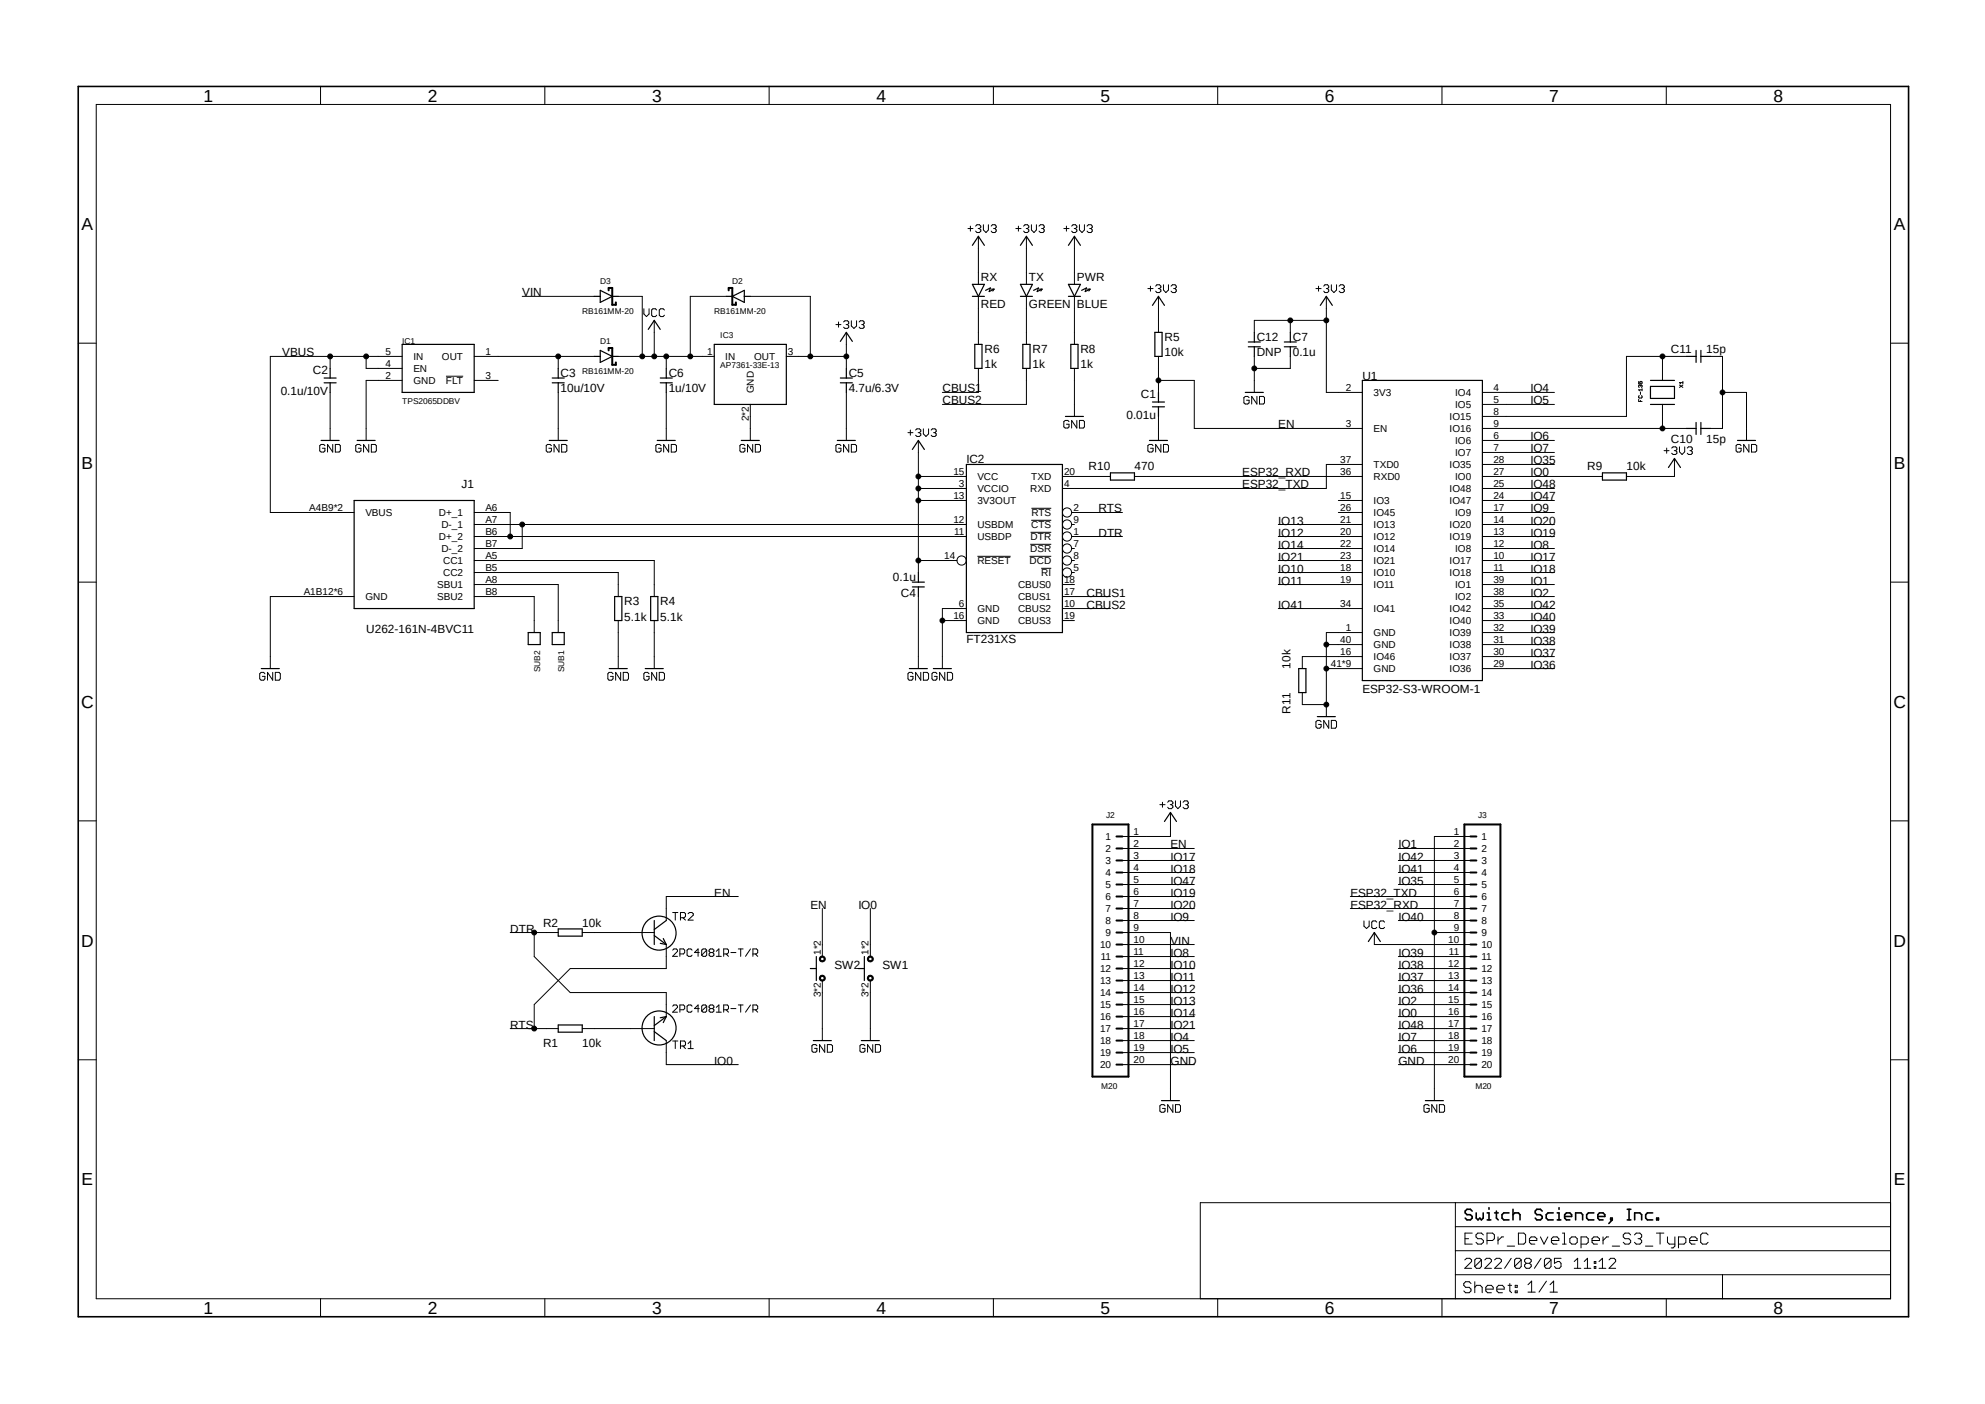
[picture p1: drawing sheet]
<svg xmlns="http://www.w3.org/2000/svg" width="420mm" height="297mm" viewBox="0 0 420 297" stroke-linecap="round" stroke-linejoin="round" font-family="sans-serif">
<path d="M16 17.9l388.2 261.2M404.2 17.9l-388.2 261.2" fill="none" stroke="#fff" stroke-width=".21"/>
<g fill="none" stroke="#000" stroke-width=".21">
<path d="M67.8 18.3v3.8M115.3 18.3v3.8M162.7 18.3v3.8M210.2 18.3v3.8M257.6 18.3v3.8M305.1 18.3v3.8M352.6 18.3v3.8M20.4 22.1h379.6v252.6h-379.6zM204.8 48.3h1.1M205.3 47.8v1.1M206.4 47.8l.3-.3h.5l.3 .3v.3l-.3 .2M207 48.3h.2"/>
<path d="M207 50v10.2M207.2 48.3l.3 .3v.3l-.3 .3h-.5l-.3-.3M208.1 47.5v1.1l.5 .6 .5-.6v-1.1M209.7 47.8l.3-.3h.5l.3 .3v.3l-.3 .2M210.2 48.3h.3M210.5 48.3l.3 .3v.3l-.3 .3h-.5l-.3-.3M214.9 48.3h1.1M215.5 47.8v1.1M216.6 47.8l.3-.3h.5l.3 .3v.3l-.3 .2M217.1 48.3h.3M217.2 50v10.2M217.4 48.3l.3 .3v.3l-.3 .3h-.5l-.3-.3"/>
<path d="M218.2 47.5v1.1l.6 .6 .5-.6v-1.1M219.8 47.8l.3-.3h.6l.2 .3v.3l-.2 .2M220.4 48.3h.3M220.7 48.3l.2 .3v.3l-.2 .3h-.6l-.3-.3M225.1 48.3h1.1M225.6 47.8v1.1M226.7 47.8l.3-.3h.5l.3 .3v.3l-.3 .2M227.3 48.3h.2M227.3 50v10.2M227.5 48.3l.3 .3v.3l-.3 .3h-.5l-.3-.3M228.4 47.5v1.1l.5 .6 .5-.6v-1.1M230 47.8l.3-.3h.5l.3 .3v.3l-.3 .2"/>
<path d="M230.5 48.3h.3M230.8 48.3l.3 .3v.3l-.3 .3h-.5l-.3-.3M16.6 72.6h3.8M69.8 75.4v2.5M77.5 75.4v2.5h7.6M85.1 75.4h-27.9v33h17.7M94.4 79.6h3.6M100.3 75.4h25.4M110.5 62.7h15.2M118.1 75.4v2.5M130.8 75.4h20.3M130.8 62.7h5.1v12.7"/>
<path d="M136.2 65.3v1.1l.6 .6 .5-.6v-1.1M138.4 67.8v7.6M138.9 65.6l-.2-.3h-.6l-.2 .3v1.1l.2 .3h.6l.2-.3M140.6 65.6l-.3-.3h-.5l-.3 .3v1.1l.3 .3h.5l.3-.3M141 75.4v2.5M153.7 62.7h-7.7v12.7M158.7 62.7h12.7v12.7M166.4 75.4h12.7M176.9 68.7h1M177.4 68.1v1.1M178.5 68.1l.3-.2h.5l.3 .2v.3l-.3 .3M179 68.7h.3"/>
<path d="M179.1 70.3v7.6M179.3 68.7l.3 .3v.2l-.3 .3h-.5l-.3-.3M180.1 67.9v1.1l.6 .5 .5-.5v-1.1M181.8 68.1l.2-.2h.6l.2 .2v.3l-.2 .3M182.3 68.7h.3M182.6 68.7l.2 .3v.2l-.2 .3h-.6l-.2-.3M207 62.7v10.2M207 77.9v5.1h-7.6M217.2 62.7v10.2M217.2 77.9v7.7h-17.8M227.3 62.7v10.2M227.3 77.9v10.2"/>
<path d="M242.9 61h1.1M243.4 60.5v1.1M244.5 60.5l.3-.3h.5l.3 .3v.3l-.3 .2M245.1 61h.2M245.1 62.7v7.6M245.1 75.4v7.6M245.3 61l.3 .3v.3l-.3 .3h-.5l-.3-.3M246.2 60.2v1.1l.5 .6 .5-.6v-1.1M247.8 60.5l.3-.3h.5l.3 .3v.3l-.3 .2M248.3 61h.3M248.6 61l.3 .3v.3l-.3 .3h-.5l-.3-.3M265.4 75.4v7.6"/>
<path d="M273 75.4v2.5h-7.6M273 67.8v2.5M278.4 61h1.1M279 60.5v1.1M280.1 60.5l.2-.3h.6l.2 .3v.3l-.2 .2M280.6 61h.3M280.6 62.7v20.3h7.6M280.6 67.8h-15.2v2.5M280.9 61l.2 .3v.3l-.2 .3h-.6l-.2-.3M281.7 60.2v1.1l.5 .6 .6-.6v-1.1M283.3 60.5l.3-.3h.5l.3 .3v.3l-.3 .2M283.9 61h.2"/>
<path d="M284.1 61l.3 .3v.3l-.3 .3h-.5l-.3-.3M351.7 75.4v5.1M356.8 75.4h-12.7v12.7h-30.5M361.9 75.4h2.5v15.2h-2.5M400 72.6h3.8M68.7 94.3l-.2-.3h-.6l-.3 .3v1.1l.3 .2h.6l.2-.2v-.6h-.5M69.8 83v10.2M70.4 94v1.6l-1.1-1.6v1.6M71 94h.8l.2 .3v1.1l-.2 .2h-.8zM76.4 94.3l-.3-.3h-.5l-.3 .3v1.1l.3 .2h.5l.3-.2v-.6h-.6M78 94v1.6l-1.1-1.6v1.6M78.6 94h.8l.2 .3v1.1l-.2 .2h-.8z"/>
<path d="M85.1 80.5h-7.6v12.7M100.3 80.5h5.1M116.7 94.3l-.3-.3h-.6l-.2 .3v1.1l.2 .2h.6l.3-.2v-.6h-.6M118.1 83v10.2M118.3 94v1.6l-1.1-1.6v1.6M118.8 94h.9l.2 .3v1.1l-.2 .2h-.9zM139.9 94.3l-.3-.3h-.6l-.2 .3v1.1l.2 .2h.6l.3-.2v-.6h-.6M141 83v10.2M141.5 94v1.6l-1.1-1.6v1.6M142 94h.8l.3 .3v1.1l-.3 .2h-.8zM157.6 94.3l-.2-.3h-.6l-.3 .3v1.1l.3 .2h.6l.2-.2v-.6h-.5M158.7 85.6v7.6"/>
<path d="M159.3 94v1.6l-1.1-1.6v1.6M159.8 94h.8l.3 .3v1.1l-.3 .2h-.8zM177.9 94.3l-.2-.3h-.6l-.2 .3v1.1l.2 .2h.6l.2-.2v-.6h-.5M179.1 83v10.2M179.6 94v1.6l-1.1-1.6v1.6M180.1 94h.8l.3 .3v1.1l-.3 .2h-.8zM192.1 91.5h1.1M192.6 91v1.1M193.7 91l.3-.3h.5l.3 .3v.3l-.3 .2M194.3 91.5h.2M194.3 93.2v27.9M194.5 91.5l.3 .3v.3l-.3 .2h-.5l-.3-.2"/>
<path d="M195.4 90.7v1.1l.5 .5 .6-.5v-1.1M197 91l.3-.3h.5l.3 .3v.3l-.3 .2M197.5 91.5h.3M197.8 91.5l.3 .3v.3l-.3 .2h-.5l-.3-.2M226.2 89.2l-.3-.3h-.5l-.3 .3v1.1l.3 .3h.5l.3-.3v-.6h-.6M227.8 88.9v1.7l-1.1-1.7v1.7M228.4 88.9h.8l.2 .3v1.1l-.2 .3h-.8zM244 94.3l-.3-.3h-.5l-.3 .3v1.1l.3 .2h.5l.3-.2v-.6h-.6M245.1 88.1v5.1M245.1 80.5h7.6v10.1h35.5M245.6 94v1.6l-1.1-1.6v1.6M246.2 94h.8l.2 .3v1.1l-.2 .2h-.8z"/>
<path d="M264.3 84.1l-.3-.2h-.5l-.3 .2v1.1l.3 .3h.5l.3-.3v-.5h-.6M265.9 83.9v1.6l-1.1-1.6v1.6M266.5 83.9h.8l.2 .2v1.1l-.2 .3h-.8zM288.2 98.3h-7.6v5h-55.8M313.6 83h15.3M313.6 90.6h43.2M313.6 85.6h15.3M313.6 93.2h15.3M313.6 95.7h15.3M313.6 98.3h15.3M346.7 84.5v.4h.7M346.7 80.7v.5h.4l-.1-.4 .3-.1 .1 .1-.1 .4"/>
<path d="M346.8 83.7l-.1 .1 .1 .4 .6-.1-.1-.4M347.1 81.6l-.1-.2-.3 .2 .1 .4M347.1 81.6v.1M347.1 82.9v.5M347.1 84.7v.2M347.1 81.6l.1-.2 .2 .2-.1 .4M347.4 82.2v.5M347.4 82.5h-.7l.3 .2M351.7 85.6v5M352.1 95.3h1M352.6 94.8v1.1M353.7 94.8l.3-.3h.5l.3 .3v.3l-.3 .2"/>
<path d="M354.2 95.3h.3M354.3 97v3.8h-10.2M354.5 95.3l.3 .3v.3l-.3 .2h-.5l-.3-.2M355.3 94.5v1.1l.6 .5 .5-.5v-1.1M355.3 81.4l.8 .6M356.1 81.4l-.8 .6M356.1 80.9h-.8l.3 .3M356.1 80.7v.5M357 94.8l.3-.3h.5l.3 .3v.3l-.3 .2M357.5 95.3h.3M357.8 95.3l.3 .3v.3l-.3 .2h-.5l-.3-.2M364.4 83h5.1v10.2"/>
<path d="M368.4 94.3l-.3-.3h-.5l-.3 .3v1.1l.3 .2h.5l.3-.2v-.6h-.6M370 94v1.6l-1.1-1.6v1.6M370.6 94h.8l.3 .3v1.1l-.3 .2h-.8zM100.3 111h104.2M100.3 113.5h104.2M100.3 118.6h38.1v7.6M100.3 108.4h7.6v5.1M110.5 111v5h-10.2M194.3 100.8h10.2M194.3 103.3h10.2M194.3 105.9h10.2M194.3 118.6h8.2"/>
<path d="M206.8 117.7h7M217.8 117.7h4.6M218 115.1h4.4M218.1 112.6h4.3M218.2 110.1h4.2M218.2 107.5h4.2M224.8 100.8h10.1M226.7 111h.6M226.7 113.5h10.8M226.7 118.6h.6M226.7 116h.6M226.7 108.4h10.8"/>
<path d="M240 100.8h48.2M270.5 111h17.7M270.5 113.5h17.7M270.5 118.6h17.7M270.5 116h17.7M283.2 105.9h5M283.2 108.4h5M313.6 100.8h25.4M313.6 103.3h15.3M313.6 105.9h15.3M313.6 111h15.3M313.6 113.5h15.3"/>
<path d="M313.6 118.6h15.3M313.6 116h15.3M313.6 108.4h15.3M16.6 123.1h3.8M74.9 126.2h-17.7v15.2M100.3 126.2h12.7v7.6M100.3 123.7h17.8v10.1M100.3 121.1h30.5v5.1M130.8 131.3v10.1M138.4 131.3v10.1M194.3 126.2v15.2M199.4 131.3h5.1"/>
<path d="M204.5 128.7h-5.1v12.7M220.3 120.2h2.1M224.8 128.7h10.1M224.8 131.3h2.5M224.8 126.2h10.1M224.8 123.7h2.5M226.7 121.1h.6M270.5 128.7h17.7M270.5 123.7h17.7M270.5 121.1h17.7M280.6 136.4h7.6M288.2 133.8h-7.6v17.8"/>
<path d="M288.2 138.9h-12.7v2.5M313.6 128.7h15.3M313.6 131.3h15.3M313.6 126.2h15.3M313.6 123.7h15.3M313.6 121.1h15.3M313.6 133.8h15.3M313.6 136.4h15.3M313.6 138.9h15.3M400 123.1h3.8M56 142.5l-.2-.3h-.6l-.3 .3v1.1l.3 .3h.6l.2-.3v-.5h-.5M57.7 142.2v1.7l-1.1-1.7v1.7"/>
<path d="M58.3 142.2h.8l.2 .3v1.1l-.2 .3h-.8zM129.7 142.5l-.3-.3h-.5l-.3 .3v1.1l.3 .3h.5l.3-.3v-.5h-.5M131.3 142.2v1.7l-1-1.7v1.7M131.9 142.2h.8l.3 .3v1.1l-.3 .3h-.8zM137.3 142.5l-.3-.3h-.5l-.3 .3v1.1l.3 .3h.5l.3-.3v-.5h-.5M138.9 142.2v1.7l-1-1.7v1.7M139.5 142.2h.8l.3 .3v1.1l-.3 .3h-.8zM193.2 142.5l-.3-.3h-.5l-.3 .3v1.1l.3 .3h.5l.3-.3v-.5h-.6M194.8 142.2v1.7l-1.1-1.7v1.7M195.4 142.2h.8l.3 .3v1.1l-.3 .3h-.8zM198.2 142.5l-.2-.3h-.6l-.2 .3v1.1l.2 .3h.6l.2-.3v-.5h-.5M199.9 142.2v1.7l-1.1-1.7v1.7"/>
<path d="M200.4 142.2h.9l.2 .3v1.1l-.2 .3h-.9zM275.5 146.5v2.6h5.1M279.5 152.7l-.3-.3h-.5l-.3 .3v1.1l.3 .3h.5l.3-.3v-.6h-.5M280.6 141.4h7.6M281.1 152.4v1.7l-1-1.7v1.7M281.7 152.4h.8l.3 .3v1.1l-.3 .3h-.8zM313.6 141.4h15.3M16.6 173.7h3.8M237.5 179.5h15.2M245.4 170.2h1.1M246 169.7v1.1M247.1 169.7l.2-.3h.6l.3 .3v.3l-.3 .2"/>
<path d="M247.6 170.2h.3M247.6 171.9v5.1h-10.1M247.9 170.2l.3 .3v.3l-.3 .3h-.6l-.2-.3M248.7 169.4v1.1l.5 .6 .6-.6v-1.1M250.3 169.7l.3-.3h.6l.2 .3v.3l-.2 .2M250.9 170.2h.3M251.2 170.2l.2 .3v.3l-.2 .3h-.6l-.3-.3M295.9 179.5h15.2M311.1 177h-7.6v55.8M400 173.7h3.8M107.9 197.3h10.2M113 197.3v5.1l7.6 7.6h20.4v5.1"/>
<path d="M123.2 197.3h15.2M141 199.8v5.1h-20.4l-7.6 7.6v5.1M142.3 193h1.1M142.9 193v1.6M144 194.1h.8l.2-.3v-.5l-.2-.3h-.8v1.6M144.5 194.1l.5 .5M145.6 193.3l.3-.3h.5l.3 .3v.3l-1.1 1h1.1M156.2 189.7h-15.2v5M174 192.2v10.2M184.1 192.2v10.2M237.5 197.3h10.1v35.5M237.5 182h15.2"/>
<path d="M237.5 184.6h15.2M237.5 187.1h15.2M237.5 189.7h15.2M237.5 192.2h15.2M237.5 194.7h15.2M237.5 199.8h15.2M285.7 189.7h25.4M285.7 192.2h25.4M288.6 194.8v1.1l.5 .5 .6-.5v-1.1M290.8 197.3v2.5h20.3M291.3 195.1l-.3-.3h-.5l-.3 .3v1.1l.3 .2h.5l.3-.2M292.9 195.1l-.2-.3h-.6l-.3 .3v1.1l.3 .2h.6l.2-.2"/>
<path d="M295.9 182h15.2M295.9 184.6h15.2M295.9 187.1h15.2M295.9 194.7h15.2M303.5 197.3h7.6M107.9 217.6h10.2M123.2 217.6h15.2M142.3 212.9l.3-.3h.5l.2 .3v.2l-1 1h1M142.3 201l.3-.3h.5l.2 .3v.3l-1 1h1M143.8 213.6h.8l.3-.2v-.5l-.3-.3h-.8v1.5M143.8 201.8h.8l.3-.3v-.5l-.3-.3h-.8v1.6M146.4 212.9l-.2-.3h-.5l-.3 .3v1l.3 .2h.5l.2-.2"/>
<path d="M146.4 201l-.2-.3h-.5l-.3 .3v1.1l.3 .2h.5l.2-.2M148 213.4h-1.1l.8-.8v1.5M148 201.5h-1.1l.8-.8v1.6M149.5 212.9v1l-.2 .2h-.5l-.3-.2M149.5 212.9l-.2-.3h-.5l-.3 .3v1M149.5 201l-.2-.3h-.5l-.3 .3v1.1M149.5 201v1.1l-.2 .2h-.5l-.3-.2M149.5 212.9l-1 1M149.5 201l-1 1.1M150.3 213.4l-.3 .2v.3l.3 .2h.5l.2-.2v-.3l-.2-.2M150.3 213.4l-.3-.3v-.2l.3-.3h.5l.2 .3v.2l-.2 .3M150.3 213.4h.5"/>
<path d="M150.3 201.5l-.3-.2v-.3l.3-.3h.5l.2 .3v.3l-.2 .2M150.3 201.5l-.3 .3v.3l.3 .2h.5l.2-.2v-.3l-.2-.3M150.3 201.5h.5M151.6 214.1h1M151.6 213.1l.5-.5v1.5M151.6 201.3l.5-.6v1.6M151.6 202.3h1M153.1 213.6h.8l.2-.2v-.5l-.2-.3h-.8v1.5M153.1 201.8h.8l.2-.3v-.5l-.2-.3h-.8v1.6M153.6 213.6l.5 .5M153.6 201.8l.5 .5M154.6 213.4h1.1"/>
<path d="M154.6 201.5h1.1M156.2 212.6h1M156.2 200.7h1M156.7 200.7v1.6M156.7 212.6v1.5M158.8 212.6l-1.1 1.5M158.8 200.7l-1.1 1.6M159.3 213.6h.8l.2-.2v-.5l-.2-.3h-.8v1.5M159.3 201.8h.8l.2-.3v-.5l-.2-.3h-.8v1.6M159.8 213.6l.5 .5M159.8 201.8l.5 .5M173.7 202.3a.64 .64 0 0 1 .9 .3 .64 .64 0 0 1-.5 .9 .64 .64 0 0 1-.7-.6h.2l.2-.4h.2l.4 .4a.38 .38 0 0 1-.4 .3 .38 .38 0 0 1-.4-.3h-.2z"/>
<path d="M173.7 206.4a.64 .64 0 0 1 .9 .3 .64 .64 0 0 1-.5 .8 .64 .64 0 0 1-.7-.6h.2l.2-.3 .2-.1 .4 .4a.38 .38 0 0 1-.4 .4 .38 .38 0 0 1-.4-.4h-.2zM174 207.4v12.7M183.8 202.3a.64 .64 0 0 1 1 .3 .64 .64 0 0 1-.5 .9 .64 .64 0 0 1-.8-.6h.3l.1-.4h.2l.4 .4a.38 .38 0 0 1-.4 .3 .38 .38 0 0 1-.3-.3h-.3zM183.8 206.4a.64 .64 0 0 1 1 .3 .64 .64 0 0 1-.5 .8 .64 .64 0 0 1-.8-.6h.3l.1-.3 .2-.1 .4 .4a.38 .38 0 0 1-.4 .4 .38 .38 0 0 1-.3-.4h-.3zM184.1 207.4v12.7M237.5 217.6h15.2M237.5 202.4h15.2M237.5 204.9h15.2M237.5 207.4h15.2M237.5 210h15.2M237.5 212.5h15.2M237.5 215.1h15.2"/>
<path d="M295.9 217.6h15.2M295.9 202.4h15.2M295.9 204.9h15.2M295.9 207.4h15.2M295.9 210h15.2M295.9 212.5h15.2M295.9 215.1h15.2M16.6 224.2h3.8M141 220.1v5.1h15.2M142.3 220.2h1.1M142.9 220.2v1.6M144 221.3h.8l.2-.3v-.5l-.2-.3h-.8v1.6"/>
<path d="M144.5 221.3l.5 .5M145.6 220.8l.5-.6v1.6M145.6 221.8h1.1M172.8 221.2l-.2-.2h-.6l-.2 .2v1.1l.2 .3h.6l.2-.3v-.5h-.5M174.5 221v1.6l-1.1-1.6v1.6M175 221h.9l.2 .2v1.1l-.2 .3h-.9zM183 221.2l-.2-.2h-.6l-.3 .2v1.1l.3 .3h.6l.2-.3v-.5h-.5M184.7 221v1.6l-1.1-1.6v1.6M185.2 221h.8l.3 .2v1.1l-.3 .3h-.8zM237.5 220.1h15.2M237.5 222.7h15.2M237.5 225.2h15.2"/>
<path d="M246.5 233.9l-.2-.2h-.6l-.3 .2v1.1l.3 .3h.6l.2-.3v-.5h-.5M248.2 233.7v1.6l-1.1-1.6v1.6M248.7 233.7h.8l.3 .2v1.1l-.3 .3h-.8zM295.9 220.1h15.2M295.9 222.7h15.2M295.9 225.2h15.2M302.4 233.9l-.3-.2h-.6l-.2 .2v1.1l.2 .3h.6l.3-.3v-.5h-.6M304 233.7v1.6l-1.1-1.6v1.6M304.5 233.7h.9l.2 .2v1.1l-.2 .3h-.9zM400 224.2h3.8M307.9 254.4v20.3M307.9 259.5h92.1"/>
<path d="M400 254.4h-146v20.3M67.8 274.7v3.9M115.3 274.7v3.9M162.7 274.7v3.9M210.2 274.7v3.9M257.6 274.7v3.9M305.1 274.7v3.9M307.9 269.7h92.1M307.9 264.6h92.1M309.9 266.5l.4-.3h.7l.4 .3v.4l-1.5 1.4h1.5M310 262h.7M311.2 271.5l-.3-.4h-.8l-.4 .4v.4l.4 .4h.8l.3 .4v.4l-.3 .4h-.8l-.4-.4"/>
<path d="M311.5 260.9h-1.5v2.3h1.5M312 271.1v2.4M312 272.3l.4-.4h.8l.4 .4v1.2M313.4 266.5l-.3-.3h-.7l-.4 .3v1.4M313.4 266.5v1.4l-.3 .4h-.7l-.4-.4M313.4 266.5l-1.4 1.4M313.9 261.2l-.5-.3h-.7l-.4 .3v.5l.4 .3h.7l.5 .4v.4l-.5 .4h-.7l-.4-.4M314.2 266.5l.3-.3h.7l.4 .3v.4l-1.4 1.4h1.4M314.4 272.7h1.5v-.4l-.3-.4h-.9l-.3 .4v.8l.3 .4h.9M314.6 262.4h1.2l.4-.4v-.8l-.4-.3h-1.2v2.3M316.2 266.5l.4-.3h.7l.4 .3v.4l-1.5 1.4h1.5M316.7 272.7h1.6v-.4l-.4-.4h-.8l-.4 .4v.8l.4 .4h.8"/>
<path d="M316.9 261.7v1.5M318.1 261.7h-.3l-.9 .7M318.9 263.6h1.6M319.1 271.9h.7M319.4 271.5v1.6l.4 .4M319.7 266.2l-1.4 2.1M320.6 271.9h.4v.4h-.4zM320.6 273.1h.4v.4h-.4zM321.3 260.9h1.1l.4 .3v1.6l-.4 .4h-1.1zM321.9 266.5v1.4l-.4 .4h-.7l-.3-.4M321.9 266.5l-.4-.3h-.7l-.3 .3v1.4M321.9 266.5l-1.4 1.4"/>
<path d="M322.9 267.3l-.3 .3v.3l.3 .4h.7l.4-.4v-.3l-.4-.3M322.9 267.3l-.3-.4v-.4l.3-.3h.7l.4 .3v.4l-.4 .4M322.9 267.3h.7M323.3 271.8l.8-.8v2.3M323.3 273.3h1.5M323.6 262.4h1.6v-.4l-.5-.3h-.7l-.4 .3v.8l.4 .4h.7M325.9 261.7l.8 1.5 .8-1.5M326.1 266.2l-1.4 2.1M327.2 271l-1.6 2.3M328 273.3h1.5M328 271.8l.7-.8v2.3M328.2 266.5l-.4-.3h-.7l-.3 .3v1.4"/>
<path d="M328.2 266.5v1.4l-.4 .4h-.7l-.3-.4M328.2 266.5l-1.4 1.4M328.3 262.4h1.5v-.4l-.4-.3h-.8l-.3 .3v.8l.3 .4h.8M330.3 266.2h-1.4v1.1l.7-.4h.3l.4 .4v.6l-.4 .4h-.7l-.3-.4M330.6 260.9h.4v2.3M330.6 263.2h.8M332.1 262l.5-.3h.7l.4 .3v.8l-.4 .4h-.7l-.5-.4zM333.1 268.3h1.4M333.1 266.9l.7-.7v2.1M334.5 263.2h1.2l.3-.4v-.8l-.3-.3h-1.2v2.3M335.2 268.3h1.4M335.2 266.9l.7-.7v2.1"/>
<path d="M336.8 262.4h1.6v-.4l-.4-.3h-.8l-.4 .3v.8l.4 .4h.8M337.3 267.9h.4v.4h-.4zM337.3 266.9h.4v.4h-.4zM338.3 268.3h1.5M338.3 266.9l.7-.7v2.1M339.2 261.7v1.5M340.4 261.7h-.5l-.7 .7M340.4 266.5l.4-.3h.7l.3 .3v.4l-1.4 1.4h1.4M341.1 263.6h1.6M345 261.2l-.4-.3h-.8l-.3 .3v.5l.3 .3h.8l.4 .4v.4l-.4 .4h-.8l-.3-.4M345.8 261.2l.4-.3h.8l.3 .3v.5l-.3 .3M346.6 262h.4"/>
<path d="M347 262l.3 .4v.4l-.3 .4h-.8l-.4-.4M348.1 263.6h1.6M350.5 260.9h1.5M351.2 260.9v2.3M352.6 274.7v3.9M352.8 261.7v1.1l.4 .4h1.2M354.4 261.7v1.9l-.4 .4h-.4M355.1 263.2h1.2l.4-.4v-.8l-.4-.3h-1.2v2.3M357.5 262.4h1.6v-.4l-.5-.3h-.7l-.4 .3v.8l.4 .4h.7M361.4 261.2l-.4-.3h-.8l-.4 .3v1.6l.4 .4h.8l.4-.4M364.4 269.7v5"/>
<circle cx="69.8" cy="75.4" r=".51"/>
<circle cx="77.5" cy="75.4" r=".51"/>
<circle cx="118.1" cy="75.4" r=".51"/>
<circle cx="135.9" cy="75.4" r=".51"/>
<circle cx="138.4" cy="75.4" r=".51"/>
<circle cx="141" cy="75.4" r=".51"/>
<circle cx="146" cy="75.4" r=".51"/>
<circle cx="171.4" cy="75.4" r=".51"/>
<circle cx="179.1" cy="75.4" r=".51"/>
<circle cx="265.4" cy="77.9" r=".51"/>
<circle cx="273" cy="67.8" r=".51"/>
<circle cx="280.6" cy="67.8" r=".51"/>
<circle cx="351.7" cy="75.4" r=".51"/>
<circle cx="245.1" cy="80.5" r=".51"/>
<circle cx="351.7" cy="90.6" r=".51"/>
<circle cx="364.4" cy="83" r=".51"/>
<circle cx="107.9" cy="113.5" r=".51"/>
<circle cx="110.5" cy="111" r=".51"/>
<circle cx="194.3" cy="105.9" r=".51"/>
<circle cx="194.3" cy="103.3" r=".51"/>
<circle cx="194.3" cy="118.6" r=".51"/>
<circle cx="194.3" cy="100.8" r=".51"/>
<circle cx="203.5" cy="118.6" r=".98"/>
<circle cx="225.8" cy="113.5" r=".98"/>
<circle cx="225.8" cy="108.4" r=".98"/>
<circle cx="225.8" cy="118.6" r=".98"/>
<circle cx="225.8" cy="111" r=".98"/>
<circle cx="225.8" cy="116" r=".98"/>
<circle cx="199.4" cy="131.3" r=".51"/>
<circle cx="225.8" cy="121.1" r=".98"/>
<circle cx="280.6" cy="136.4" r=".51"/>
<circle cx="280.6" cy="141.4" r=".51"/>
<circle cx="280.6" cy="149.1" r=".51"/>
<circle cx="113" cy="197.3" r=".51"/>
<circle cx="303.5" cy="197.3" r=".51"/>
<circle cx="113" cy="217.6" r=".51"/>
</g>
<g fill="none" stroke="#000" stroke-width=".25">
<path d="M205.7 51.9l1.3-1.9 1.3 1.9M215.9 51.9l1.3-1.9 1.2 1.9M226.1 51.9l1.2-1.9 1.3 1.9M68.6 80h2.5M69.8 77.9v2.1M85.1 72.9h15.2v10.1h-15.2zM116.8 80h2.6M118.1 77.9v2.1M125.7 75.4h1.3M125.7 62.7h1.3M127 61.4l2.5 1.3-2.5 1.3zM127 74.1l2.5 1.3-2.5 1.3z"/>
<path d="M129.5 75.4h1.3M129.5 62.7h1.3M137.2 69.7l1.2-1.9 1.3 1.9M139.7 80h2.5M141 77.9v2.1M151.1 72.9h15.3v12.7h-15.3zM153.7 62.7h1.2M154.9 62.7l2.6-1.3v2.6zM157.5 62.7h1.2M177.8 80h2.5M177.8 72.2l1.3-1.9 1.2 1.9M179.1 77.9v2.1"/>
<path d="M205.7 60.2h2.6l-1.3 2.5zM205.7 62.7h2.6M206.2 72.9h1.6v5h-1.6zM209.8 61.2h.5M210.3 61.2l-1 .5 .2-.8-1 .5M210.3 61.2l-.2 .4M215.9 60.2h2.5l-1.2 2.5zM215.9 62.7h2.5M216.4 72.9h1.5v5h-1.5zM220 61.2h.5M220.5 61.2l-1 .5 .2-.8-1 .5M220.5 61.2l-.3 .4"/>
<path d="M226.1 60.2h2.5l-1.3 2.5zM226.1 62.7h2.5M226.6 72.9h1.5v5h-1.5zM230.1 61.2h.5M230.6 61.2l-1 .5 .3-.8-1 .5M230.6 61.2l-.2 .4M243.8 64.6l1.3-1.9 1.3 1.9M244.3 70.3h1.6v5.1h-1.6zM264.1 73.4h2.6M264.1 72.3h2.6M265.4 70.3v2M265.4 73.4v2"/>
<path d="M271.7 73.4h2.6M271.7 72.3h2.6M273 70.3v2M273 73.4v2M279.4 64.6l1.2-1.9 1.3 1.9M356.8 75.4h2.1M358.9 74.1v2.6M359.9 75.4h2M359.9 74.1v2.6M67.9 93.2h3.9M68.6 81h2.5M69.8 81v2"/>
<path d="M75.6 93.2h3.8M116.2 93.2h3.8M116.8 81h2.6M118.1 81v2M139.1 93.2h3.8M139.7 81h2.5M141 81v2M156.8 93.2h3.9M177.2 93.2h3.8M177.8 81h2.5M179.1 81v2M193 95.1l1.3-1.9 1.3 1.9"/>
<path d="M204.5 98.3h20.3v35.5h-20.3zM225.4 88.1h3.8M243.2 93.2h3.8M243.8 85h2.6M243.8 86.1h2.6M245.1 83v2M245.1 86.1v2M263.5 83h3.8M288.2 80.5h25.4v63.5h-25.4zM349.2 85.6h5.1M349.2 80.5h5.1M349.2 81.7h5.1v2.6h-5.1z"/>
<path d="M353 98.9l1.3-1.9 1.3 1.9M356.8 90.6h2.1M358.9 89.4v2.5M359.9 89.4v2.5M359.9 90.6h2M367.6 93.2h3.8M74.9 105.9h25.4v22.8h-25.4zM234.9 100h5.1v1.6h-5.1zM339 100h5.1v1.6h-5.1zM111.8 133.8h2.5v2.6h-2.5zM116.8 133.8h2.6v2.6h-2.6zM130 126.2h1.6v5.1h-1.6z"/>
<path d="M137.7 126.2h1.5v5.1h-1.5zM193 123.1h2.6M193 124.2h2.6M194.3 121.1v2M194.3 124.2v2M55.3 141.4h3.8M128.9 141.4h3.8M136.5 141.4h3.8M192.4 141.4h3.8M197.5 141.4h3.8M274.8 141.4h1.5v5.1h-1.5zM278.7 151.6h3.8"/>
<path d="M246.4 173.8l1.2-1.9 1.3 1.9M118.1 196.5h5.1v1.5h-5.1zM138.4 194.7v5.1M138.4 197.9l2.6 1.9M139.7 199.6l1.3 .2M140.3 198.5l.7 1.3M141 194.7l-2.6 1.9M289.5 199.2l1.3-1.9 1.3 1.9M118.1 216.8h5.1v1.6h-5.1zM138.4 218.2l2.6 1.9M138.4 215.1v5M141 215.1l-2.6 1.9"/>
<path d="M141 215.1l-.7 1.2M141 215.1l-1.3 .2M171.4 204.9h1.3M172.7 202.4v5M181.6 204.9h1.3M182.9 202.4v5M172.1 220.1h3.8M182.2 220.1h3.9M245.7 232.8h3.9M301.6 232.8h3.8"/>
<circle cx="139.4" cy="197.4" r="3.6"/>
<circle cx="139.4" cy="217.5" r="3.6"/>
</g>
<g fill="#000">
<path d="M173.7 202.3a.64 .64 0 0 1 .9 .3 .64 .64 0 0 1-.5 .9 .64 .64 0 0 1-.7-.6h.2l.2-.4h.2l.4 .4a.38 .38 0 0 1-.4 .3 .38 .38 0 0 1-.4-.3h-.2z" fill-rule="evenodd"/>
<path d="M173.7 206.4a.64 .64 0 0 1 .9 .3 .64 .64 0 0 1-.5 .8 .64 .64 0 0 1-.7-.6h.2l.2-.3 .2-.1 .4 .4a.38 .38 0 0 1-.4 .4 .38 .38 0 0 1-.4-.4h-.2z" fill-rule="evenodd"/>
<path d="M183.8 202.3a.64 .64 0 0 1 1 .3 .64 .64 0 0 1-.5 .9 .64 .64 0 0 1-.8-.6h.3l.1-.4h.2l.4 .4a.38 .38 0 0 1-.4 .3 .38 .38 0 0 1-.3-.3h-.3z" fill-rule="evenodd"/>
<path d="M183.8 206.4a.64 .64 0 0 1 1 .3 .64 .64 0 0 1-.5 .8 .64 .64 0 0 1-.8-.6h.3l.1-.3 .2-.1 .4 .4a.38 .38 0 0 1-.4 .4 .38 .38 0 0 1-.3-.4h-.3z" fill-rule="evenodd"/>
<circle cx="69.8" cy="75.4" r=".51"/>
<circle cx="77.5" cy="75.4" r=".51"/>
<circle cx="118.1" cy="75.4" r=".51"/>
<circle cx="135.9" cy="75.4" r=".51"/>
<circle cx="138.4" cy="75.4" r=".51"/>
<circle cx="141" cy="75.4" r=".51"/>
<circle cx="146" cy="75.4" r=".51"/>
<circle cx="171.4" cy="75.4" r=".51"/>
<circle cx="179.1" cy="75.4" r=".51"/>
<circle cx="265.4" cy="77.9" r=".51"/>
<circle cx="273" cy="67.8" r=".51"/>
<circle cx="280.6" cy="67.8" r=".51"/>
<circle cx="351.7" cy="75.4" r=".51"/>
<circle cx="245.1" cy="80.5" r=".51"/>
<circle cx="351.7" cy="90.6" r=".51"/>
<circle cx="364.4" cy="83" r=".51"/>
<circle cx="107.9" cy="113.5" r=".51"/>
<circle cx="110.5" cy="111" r=".51"/>
<circle cx="194.3" cy="105.9" r=".51"/>
<circle cx="194.3" cy="103.3" r=".51"/>
<circle cx="194.3" cy="118.6" r=".51"/>
<circle cx="194.3" cy="100.8" r=".51"/>
<circle cx="199.4" cy="131.3" r=".51"/>
<circle cx="280.6" cy="136.4" r=".51"/>
<circle cx="280.6" cy="141.4" r=".51"/>
<circle cx="280.6" cy="149.1" r=".51"/>
<circle cx="113" cy="197.3" r=".51"/>
<circle cx="303.5" cy="197.3" r=".51"/>
<circle cx="113" cy="217.6" r=".51"/>
</g>
<g fill="none" stroke="#000" stroke-width=".42">
<path d="M128.8 61.4v-.5h.7v3.6h.8v-.5M128.8 74.1v-.5h.7v3.6h.8v-.5M154.2 61.4v-.5h.7v3.6h.8v-.5M231.1 174.4h7.7v53.4h-7.7zM236.2 177h1.3M236.2 179.5h1.3M309.8 174.4h7.7v53.4h-7.7zM311.1 177h1.3M311.1 179.5h1.3M236.2 182h1.3M236.2 184.6h1.3M236.2 187.1h1.3"/>
<path d="M236.2 189.7h1.3M236.2 192.2h1.3M236.2 194.7h1.3M236.2 197.3h1.3M236.2 199.8h1.3M311.1 182h1.3M311.1 184.6h1.3M311.1 187.1h1.3M311.1 189.7h1.3M311.1 192.2h1.3M311.1 194.7h1.3M311.1 197.3h1.3"/>
<path d="M311.1 199.8h1.3M236.2 202.4h1.3M236.2 204.9h1.3M236.2 207.4h1.3M236.2 210h1.3M236.2 212.5h1.3M236.2 215.1h1.3M236.2 217.6h1.3M311.1 202.4h1.3M311.1 204.9h1.3M311.1 207.4h1.3M311.1 210h1.3"/>
<path d="M311.1 212.5h1.3M311.1 215.1h1.3M311.1 217.6h1.3M236.2 220.1h1.3M236.2 222.7h1.3M236.2 225.2h1.3M311.1 220.1h1.3M311.1 222.7h1.3M311.1 225.2h1.3"/>
</g>
<g fill="none" stroke="#000" stroke-width=".34">
<path d="M16.6 18.3h387.2v260.3h-387.2zM311.5 256.2l-.4-.4h-.7l-.4 .4v.4l.4 .4h.7l.4 .3v.4l-.4 .4h-.7l-.4-.4M312.3 256.6v1.1l.4 .4 .4-.4 .3 .4 .4-.4v-1.1M314.7 258.1h.7M314.7 256.6h.3v1.5M315 255.5v.3M316.2 256.6h.8M316.6 256.2v1.5l.4 .4M319.3 256.6h-1.1l-.4 .4v.7l.4 .4h1.1M320.1 257l.4-.4h.8l.3 .4v1.1M320.1 255.8v2.3M326.3 256.2l-.4-.4h-.7l-.4 .4v.4l.4 .4h.7l.4 .3v.4l-.4 .4h-.7l-.4-.4"/>
<path d="M328.6 256.6h-1.1l-.3 .4v.7l.3 .4h1.1M329.5 258.1h.7M329.5 256.6h.4v1.5M329.9 255.5v.3M331 257.3h1.5v-.3l-.4-.4h-.7l-.4 .4v.7l.4 .4h.7M333.4 258.1v-1.5h1.1l.4 .4v1.1M337.2 256.6h-1.1l-.4 .4v.7l.4 .4h1.1M338.1 257.3h1.5v-.3l-.4-.4h-.8l-.3 .4v.7l.3 .4h.8M340.8 257.7h.3v.4h-.3zM341.1 258.1l-.7 .7M344.3 255.8h.8M344.3 258.1h.8"/>
<path d="M344.7 255.8v2.3M345.9 258.1v-1.5h1.1l.3 .4v1.1M349.7 256.6h-1.1l-.4 .4v.7l.4 .4h1.1M350.5 257.7h.4v.4h-.4z"/>
</g>
<g font-size="3.7">
<text x="43.1" y="21.5">1</text>
<text x="90.5" y="21.5">2</text>
<text x="138" y="21.5">3</text>
<text x="185.4" y="21.5">4</text>
<text x="232.9" y="21.5">5</text>
<text x="280.3" y="21.5">6</text>
<text x="327.8" y="21.5">7</text>
<text x="375.3" y="21.5">8</text>
<text x="17.2" y="48.6">A</text>
<text x="400.7" y="48.6">A</text>
<text x="17.2" y="99.2">B</text>
<text x="400.7" y="99.2">B</text>
<text x="17.1" y="149.7">C</text>
<text x="400.6" y="149.7">C</text>
<text x="17.1" y="200.2">D</text>
<text x="400.6" y="200.2">D</text>
<text x="17.2" y="250.8">E</text>
<text x="400.7" y="250.8">E</text>
<text x="43.1" y="278">1</text>
<text x="90.5" y="278">2</text>
<text x="138" y="278">3</text>
<text x="185.4" y="278">4</text>
<text x="232.9" y="278">5</text>
<text x="280.3" y="278">6</text>
<text x="327.8" y="278">7</text>
<text x="375.3" y="278">8</text>
</g>
<g font-size="2.5">
<text x="207.5" y="59.4">RX</text>
<text x="217.7" y="59.4">TX</text>
<text x="227.9" y="59.4">PWR</text>
<text x="110.5" y="62.7">VIN</text>
<text x="207.5" y="65.2">RED</text>
<text x="217.7" y="65.2">GREEN BLUE</text>
<text x="59.7" y="75.4">VBUS</text>
<text x="208.3" y="77.9">1k</text>
<text x="208.3" y="74.6">R6</text>
<text x="218.4" y="77.9">1k</text>
<text x="218.4" y="74.6">R7</text>
<text x="228.6" y="77.9">1k</text>
<text x="228.6" y="74.6">R8</text>
<text x="246.4" y="75.4">10k</text>
<text x="246.4" y="72.1">R5</text>
<text x="265.9" y="75.4">DNP</text>
<text x="265.9" y="72.1">C12</text>
<text x="273.5" y="75.4">0.1u</text>
<text x="273.5" y="72.1">C7</text>
<text x="353.5" y="74.6">C11</text>
<text x="361" y="74.6">15p</text>
<text x="59.4" y="83.5">0.1u/10V</text>
<text x="66.2" y="79.2">C2</text>
<text x="118.6" y="83">10u/10V</text>
<text x="118.6" y="79.7">C3</text>
<text x="141.5" y="83">1u/10V</text>
<text x="141.5" y="79.7">C6</text>
<text x="179.6" y="83">4.7u/6.3V</text>
<text x="179.6" y="79.7">C5</text>
<text x="199.4" y="83">CBUS1</text>
<text x="288.3" y="80.5">U1</text>
<text x="323.8" y="83">IO4</text>
<text x="199.4" y="85.6">CBUS2</text>
<text x="238.3" y="88.6">0.01u</text>
<text x="241.4" y="84.3">C1</text>
<text x="323.8" y="85.6">IO5</text>
<text x="270.5" y="90.6">EN</text>
<text x="323.8" y="93.2">IO6</text>
<text x="323.8" y="95.7">IO7</text>
<text x="353.5" y="93.7">C10</text>
<text x="361" y="93.7">15p</text>
<text x="204.5" y="98">IC2</text>
<text x="230.3" y="99.5">R10</text>
<text x="240" y="99.5">470</text>
<text x="262.9" y="100.8">ESP32_RXD</text>
<text x="323.8" y="100.8">IO0</text>
<text x="323.8" y="98.3">IO35</text>
<text x="335.8" y="99.5">R9</text>
<text x="344.1" y="99.5">10k</text>
<text x="97.7" y="103.3">J1</text>
<text x="262.9" y="103.3">ESP32_TXD</text>
<text x="323.8" y="103.3">IO48</text>
<text x="323.8" y="105.9">IO47</text>
<text x="232.4" y="108.4">RTS</text>
<text x="232.4" y="113.5">DTR</text>
<text x="270.5" y="111">IO13</text>
<text x="270.5" y="113.5">IO12</text>
<text x="323.8" y="108.4">IO9</text>
<text x="323.8" y="111">IO20</text>
<text x="323.8" y="113.5">IO19</text>
<text x="270.5" y="116">IO14</text>
<text x="270.5" y="118.6">IO21</text>
<text x="323.8" y="116">IO8</text>
<text x="323.8" y="118.6">IO17</text>
<text x="188.9" y="122.9">0.1u</text>
<text x="270.5" y="121.1">IO10</text>
<text x="270.5" y="123.7">IO11</text>
<text x="323.8" y="121.1">IO18</text>
<text x="323.8" y="123.7">IO1</text>
<text x="132.1" y="131.3">5.1k</text>
<text x="132.1" y="128">R3</text>
<text x="139.7" y="131.3">5.1k</text>
<text x="139.7" y="128">R4</text>
<text x="190.6" y="126.2">C4</text>
<text x="229.9" y="126.2">CBUS1</text>
<text x="229.9" y="128.7">CBUS2</text>
<text x="270.5" y="128.7">IO41</text>
<text x="323.8" y="126.2">IO2</text>
<text x="323.8" y="128.7">IO42</text>
<text x="323.8" y="131.3">IO40</text>
<text x="77.5" y="133.8">U262-161N-4BVC11</text>
<text x="204.5" y="136.1">FT231XS</text>
<text x="323.8" y="133.8">IO39</text>
<text x="323.8" y="136.4">IO38</text>
<text x="273" y="141.4" transform="rotate(-90 273 141.4)">10k</text>
<text x="323.8" y="138.9">IO37</text>
<text x="323.8" y="141.4">IO36</text>
<text x="288.3" y="146.5">ESP32-S3-WROOM-1</text>
<text x="273" y="151" transform="rotate(-90 273 151)">R11</text>
<text x="247.7" y="179.5">EN</text>
<text x="295.9" y="179.5">IO1</text>
<text x="247.7" y="182">IO17</text>
<text x="247.7" y="184.6">IO18</text>
<text x="295.9" y="182">IO42</text>
<text x="295.9" y="184.6">IO41</text>
<text x="151.1" y="189.7">EN</text>
<text x="247.7" y="187.1">IO47</text>
<text x="247.7" y="189.7">IO19</text>
<text x="285.7" y="189.7">ESP32_TXD</text>
<text x="295.9" y="187.1">IO35</text>
<text x="108" y="197.3">DTR</text>
<text x="114.9" y="196">R2</text>
<text x="123.2" y="196">10k</text>
<text x="171.5" y="192.2">EN</text>
<text x="181.6" y="192.2">IO0</text>
<text x="247.7" y="194.7">IO9</text>
<text x="247.7" y="192.2">IO20</text>
<text x="285.7" y="192.2">ESP32_RXD</text>
<text x="295.9" y="194.7">IO40</text>
<text x="247.7" y="202.4">IO8</text>
<text x="247.7" y="199.8">VIN</text>
<text x="295.9" y="202.4">IO39</text>
<text x="176.5" y="204.9">SW2</text>
<text x="186.7" y="204.9">SW1</text>
<text x="247.7" y="210">IO12</text>
<text x="247.7" y="204.9">IO10</text>
<text x="247.7" y="207.4">IO11</text>
<text x="295.9" y="204.9">IO38</text>
<text x="295.9" y="207.4">IO37</text>
<text x="295.9" y="210">IO36</text>
<text x="247.7" y="212.5">IO13</text>
<text x="247.7" y="215.1">IO14</text>
<text x="295.9" y="215.1">IO0</text>
<text x="295.9" y="212.5">IO2</text>
<text x="108" y="217.6">RTS</text>
<text x="114.9" y="221.4">R1</text>
<text x="123.2" y="221.4">10k</text>
<text x="247.7" y="220.1">IO4</text>
<text x="247.7" y="217.6">IO21</text>
<text x="295.9" y="220.1">IO7</text>
<text x="295.9" y="217.6">IO48</text>
<text x="151.1" y="225.2">IO0</text>
<text x="247.7" y="225.2">GND</text>
<text x="247.7" y="222.7">IO5</text>
<text x="295.9" y="222.7">IO6</text>
<text x="295.9" y="225.2">GND</text>
</g>
<g font-size="2.1">
<text x="81.6" y="75.1">5</text>
<text x="81.6" y="77.6">4</text>
<text x="87.5" y="76.2">IN</text>
<text x="93.5" y="76.2">OUT</text>
<text x="102.7" y="75.1">1</text>
<text x="149.6" y="75.1">1</text>
<text x="153.5" y="76.2">IN</text>
<text x="159.6" y="76.2">OUT</text>
<text x="166.7" y="75.1">3</text>
<text x="81.6" y="80.1">2</text>
<text x="87.5" y="81.2">GND</text>
<text x="87.5" y="78.7">EN</text>
<text x="94.4" y="81.2">FLT</text>
<text x="102.7" y="80.1">3</text>
<text x="159.5" y="83.2" transform="rotate(-90 159.5 83.2)">GND</text>
<text x="284.7" y="82.7">2</text>
<text x="290.6" y="83.8">3V3</text>
<text x="307.9" y="83.8">IO4</text>
<text x="316" y="82.7">4</text>
<text x="158.4" y="89.1" transform="rotate(-90 158.4 89.1)">2*2</text>
<text x="306.7" y="88.9">IO15</text>
<text x="307.9" y="86.3">IO5</text>
<text x="316" y="85.2">5</text>
<text x="316" y="87.8">8</text>
<text x="284.7" y="90.3">3</text>
<text x="290.6" y="91.4">EN</text>
<text x="306.7" y="91.4">IO16</text>
<text x="307.9" y="93.9">IO6</text>
<text x="316" y="92.8">6</text>
<text x="316" y="95.4">7</text>
<text x="316" y="90.3">9</text>
<text x="201.7" y="100.5">15</text>
<text x="206.8" y="101.6">VCC</text>
<text x="218.2" y="101.6">TXD</text>
<text x="225.1" y="100.5">20</text>
<text x="283.5" y="100.5">36</text>
<text x="283.5" y="97.9">37</text>
<text x="290.6" y="101.6">RXD0</text>
<text x="290.6" y="99">TXD0</text>
<text x="306.7" y="99">IO35</text>
<text x="307.9" y="96.5">IO7</text>
<text x="307.9" y="101.6">IO0</text>
<text x="316" y="100.5">27</text>
<text x="316" y="97.9">28</text>
<text x="201.7" y="105.5">13</text>
<text x="202.9" y="103">3</text>
<text x="206.8" y="104.1">VCCIO</text>
<text x="206.8" y="106.6">3V3OUT</text>
<text x="218" y="104.1">RXD</text>
<text x="225.1" y="103">4</text>
<text x="283.5" y="105.5">15</text>
<text x="290.6" y="106.6">IO3</text>
<text x="306.7" y="106.6">IO47</text>
<text x="306.7" y="104.1">IO48</text>
<text x="316" y="105.5">24</text>
<text x="316" y="103">25</text>
<text x="65.4" y="108.1">A4B9*2</text>
<text x="77.3" y="109.2">VBUS</text>
<text x="92.9" y="109.2">D+_1</text>
<text x="93.4" y="111.7">D-_1</text>
<text x="102.7" y="108.1">A6</text>
<text x="102.7" y="110.6">A7</text>
<text x="102.7" y="113.2">B6</text>
<text x="201.7" y="110.6">12</text>
<text x="201.9" y="113.2">11</text>
<text x="206.8" y="111.7">USBDM</text>
<text x="218.2" y="111.7">CTS</text>
<text x="218.2" y="109.2">RTS</text>
<text x="227.1" y="113.2">1</text>
<text x="227.1" y="110.6">9</text>
<text x="227.1" y="108.1">2</text>
<text x="283.5" y="113.2">20</text>
<text x="283.5" y="110.6">21</text>
<text x="283.5" y="108.1">26</text>
<text x="290.6" y="111.7">IO13</text>
<text x="290.6" y="109.2">IO45</text>
<text x="306.7" y="111.7">IO20</text>
<text x="307.9" y="109.2">IO9</text>
<text x="316" y="113.2">13</text>
<text x="316" y="110.6">14</text>
<text x="316" y="108.1">17</text>
<text x="92.9" y="114.3">D+_2</text>
<text x="93.4" y="116.8">D-_2</text>
<text x="93.8" y="119.3">CC1</text>
<text x="102.7" y="118.2">A5</text>
<text x="102.7" y="115.7">B7</text>
<text x="199.8" y="118.2">14</text>
<text x="206.8" y="114.3">USBDP</text>
<text x="206.8" y="119.3">RESET</text>
<text x="217.8" y="119.3">DCD</text>
<text x="218" y="116.8">DSR</text>
<text x="218.1" y="114.3">DTR</text>
<text x="227.1" y="118.2">8</text>
<text x="227.1" y="115.7">7</text>
<text x="283.5" y="115.7">22</text>
<text x="283.5" y="118.2">23</text>
<text x="290.6" y="114.3">IO12</text>
<text x="290.6" y="116.8">IO14</text>
<text x="290.6" y="119.3">IO21</text>
<text x="306.7" y="119.3">IO17</text>
<text x="306.7" y="114.3">IO19</text>
<text x="307.9" y="116.8">IO8</text>
<text x="316" y="118.2">10</text>
<text x="316" y="115.7">12</text>
<text x="64.3" y="125.8">A1B12*6</text>
<text x="92.5" y="124.4">SBU1</text>
<text x="93.8" y="121.9">CC2</text>
<text x="102.7" y="120.8">B5</text>
<text x="102.7" y="123.3">A8</text>
<text x="102.7" y="125.8">B8</text>
<text x="215.4" y="124.4">CBUS0</text>
<text x="220.3" y="121.9">RI</text>
<text x="225.1" y="125.8">17</text>
<text x="225.1" y="123.3">18</text>
<text x="227.1" y="120.8">5</text>
<text x="283.5" y="120.8">18</text>
<text x="283.5" y="123.3">19</text>
<text x="290.6" y="121.9">IO10</text>
<text x="290.6" y="124.4">IO11</text>
<text x="306.7" y="121.9">IO18</text>
<text x="307.9" y="124.4">IO1</text>
<text x="316" y="120.8">11</text>
<text x="316" y="125.8">38</text>
<text x="316" y="123.3">39</text>
<text x="77.3" y="127">GND</text>
<text x="92.5" y="127">SBU2</text>
<text x="201.7" y="130.9">16</text>
<text x="202.9" y="128.4">6</text>
<text x="206.8" y="129.5">GND</text>
<text x="215.4" y="129.5">CBUS2</text>
<text x="215.4" y="127">CBUS1</text>
<text x="225.1" y="130.9">19</text>
<text x="225.1" y="128.4">10</text>
<text x="283.5" y="128.4">34</text>
<text x="290.6" y="129.5">IO41</text>
<text x="306.7" y="129.5">IO42</text>
<text x="307.9" y="127">IO2</text>
<text x="316" y="130.9">33</text>
<text x="316" y="128.4">35</text>
<text x="206.8" y="132">GND</text>
<text x="215.4" y="132">CBUS3</text>
<text x="283.5" y="136">40</text>
<text x="284.7" y="133.4">1</text>
<text x="290.6" y="134.6">GND</text>
<text x="290.6" y="137.1">GND</text>
<text x="306.7" y="137.1">IO38</text>
<text x="306.7" y="134.6">IO39</text>
<text x="306.7" y="132">IO40</text>
<text x="316" y="136">31</text>
<text x="316" y="133.4">32</text>
<text x="281.6" y="141.1">41*9</text>
<text x="283.5" y="138.5">16</text>
<text x="290.6" y="142.2">GND</text>
<text x="290.6" y="139.7">IO46</text>
<text x="306.7" y="142.2">IO36</text>
<text x="306.7" y="139.7">IO37</text>
<text x="316" y="141.1">29</text>
<text x="316" y="138.5">30</text>
<text x="233.9" y="177.7">1</text>
<text x="239.8" y="176.6">1</text>
<text x="239.8" y="179.2">2</text>
<text x="307.6" y="176.6">1</text>
<text x="307.6" y="179.2">2</text>
<text x="313.4" y="177.7">1</text>
<text x="233.9" y="180.3">2</text>
<text x="233.9" y="182.8">3</text>
<text x="233.9" y="185.3">4</text>
<text x="239.8" y="181.7">3</text>
<text x="239.8" y="184.2">4</text>
<text x="307.6" y="181.7">3</text>
<text x="307.6" y="184.2">4</text>
<text x="313.4" y="180.3">2</text>
<text x="313.4" y="182.8">3</text>
<text x="313.4" y="185.3">4</text>
<text x="233.9" y="187.9">5</text>
<text x="233.9" y="190.4">6</text>
<text x="239.8" y="186.8">5</text>
<text x="239.8" y="189.3">6</text>
<text x="239.8" y="191.9">7</text>
<text x="307.6" y="186.8">5</text>
<text x="307.6" y="189.3">6</text>
<text x="307.6" y="191.9">7</text>
<text x="313.4" y="187.9">5</text>
<text x="313.4" y="190.4">6</text>
<text x="233.9" y="193">7</text>
<text x="233.9" y="195.5">8</text>
<text x="239.8" y="194.4">8</text>
<text x="239.8" y="196.9">9</text>
<text x="307.6" y="194.4">8</text>
<text x="307.6" y="196.9">9</text>
<text x="313.4" y="193">7</text>
<text x="313.4" y="195.5">8</text>
<text x="173.7" y="202" transform="rotate(-90 173.7 202)">1*2</text>
<text x="183.8" y="202" transform="rotate(-90 183.8 202)">1*2</text>
<text x="232.7" y="200.6">10</text>
<text x="232.9" y="203.1">11</text>
<text x="233.9" y="198">9</text>
<text x="239.8" y="199.5">10</text>
<text x="239.8" y="202">11</text>
<text x="306.4" y="199.5">10</text>
<text x="306.6" y="202">11</text>
<text x="313.4" y="198">9</text>
<text x="313.4" y="200.6">10</text>
<text x="313.4" y="203.1">11</text>
<text x="232.7" y="205.7">12</text>
<text x="232.7" y="208.2">13</text>
<text x="239.8" y="204.6">12</text>
<text x="239.8" y="207.1">13</text>
<text x="239.8" y="209.6">14</text>
<text x="306.4" y="204.6">12</text>
<text x="306.4" y="207.1">13</text>
<text x="306.4" y="209.6">14</text>
<text x="313.4" y="205.7">12</text>
<text x="313.4" y="208.2">13</text>
<text x="173.7" y="211" transform="rotate(-90 173.7 211)">3*2</text>
<text x="183.8" y="211" transform="rotate(-90 183.8 211)">3*2</text>
<text x="232.7" y="210.7">14</text>
<text x="232.7" y="213.3">15</text>
<text x="232.7" y="215.8">16</text>
<text x="239.8" y="212.2">15</text>
<text x="239.8" y="214.7">16</text>
<text x="306.4" y="212.2">15</text>
<text x="306.4" y="214.7">16</text>
<text x="313.4" y="210.7">14</text>
<text x="313.4" y="213.3">15</text>
<text x="313.4" y="215.8">16</text>
<text x="232.7" y="218.4">17</text>
<text x="232.7" y="220.9">18</text>
<text x="239.8" y="217.3">17</text>
<text x="239.8" y="219.8">18</text>
<text x="306.4" y="217.3">17</text>
<text x="306.4" y="219.8">18</text>
<text x="313.4" y="218.4">17</text>
<text x="313.4" y="220.9">18</text>
<text x="232.7" y="223.4">19</text>
<text x="232.7" y="226">20</text>
<text x="239.8" y="222.3">19</text>
<text x="239.8" y="224.9">20</text>
<text x="306.4" y="222.3">19</text>
<text x="306.4" y="224.9">20</text>
<text x="313.4" y="223.4">19</text>
<text x="313.4" y="226">20</text>
</g>
<g font-size="1.8">
<text x="127" y="60.2">D3</text>
<text x="154.9" y="60.2">D2</text>
<text x="123.2" y="66.5">RB161MM-20</text>
<text x="151.1" y="66.5">RB161MM-20</text>
<text x="152.4" y="71.6">IC3</text>
<text x="85.1" y="72.9">IC1</text>
<text x="127" y="72.9">D1</text>
<text x="152.4" y="77.9">AP7361-33E-13</text>
<text x="123.2" y="79.2">RB161MM-20</text>
<text x="85.1" y="85.6">TPS2065DDBV</text>
<text x="114.3" y="142.2" transform="rotate(-90 114.3 142.2)">SUB2</text>
<text x="119.4" y="142.2" transform="rotate(-90 119.4 142.2)">SUB1</text>
<text x="234" y="173.1">J2</text>
<text x="312.7" y="173.1">J3</text>
<text x="233" y="230.3">M20</text>
<text x="312.2" y="230.3">M20</text>
</g>
</svg>
